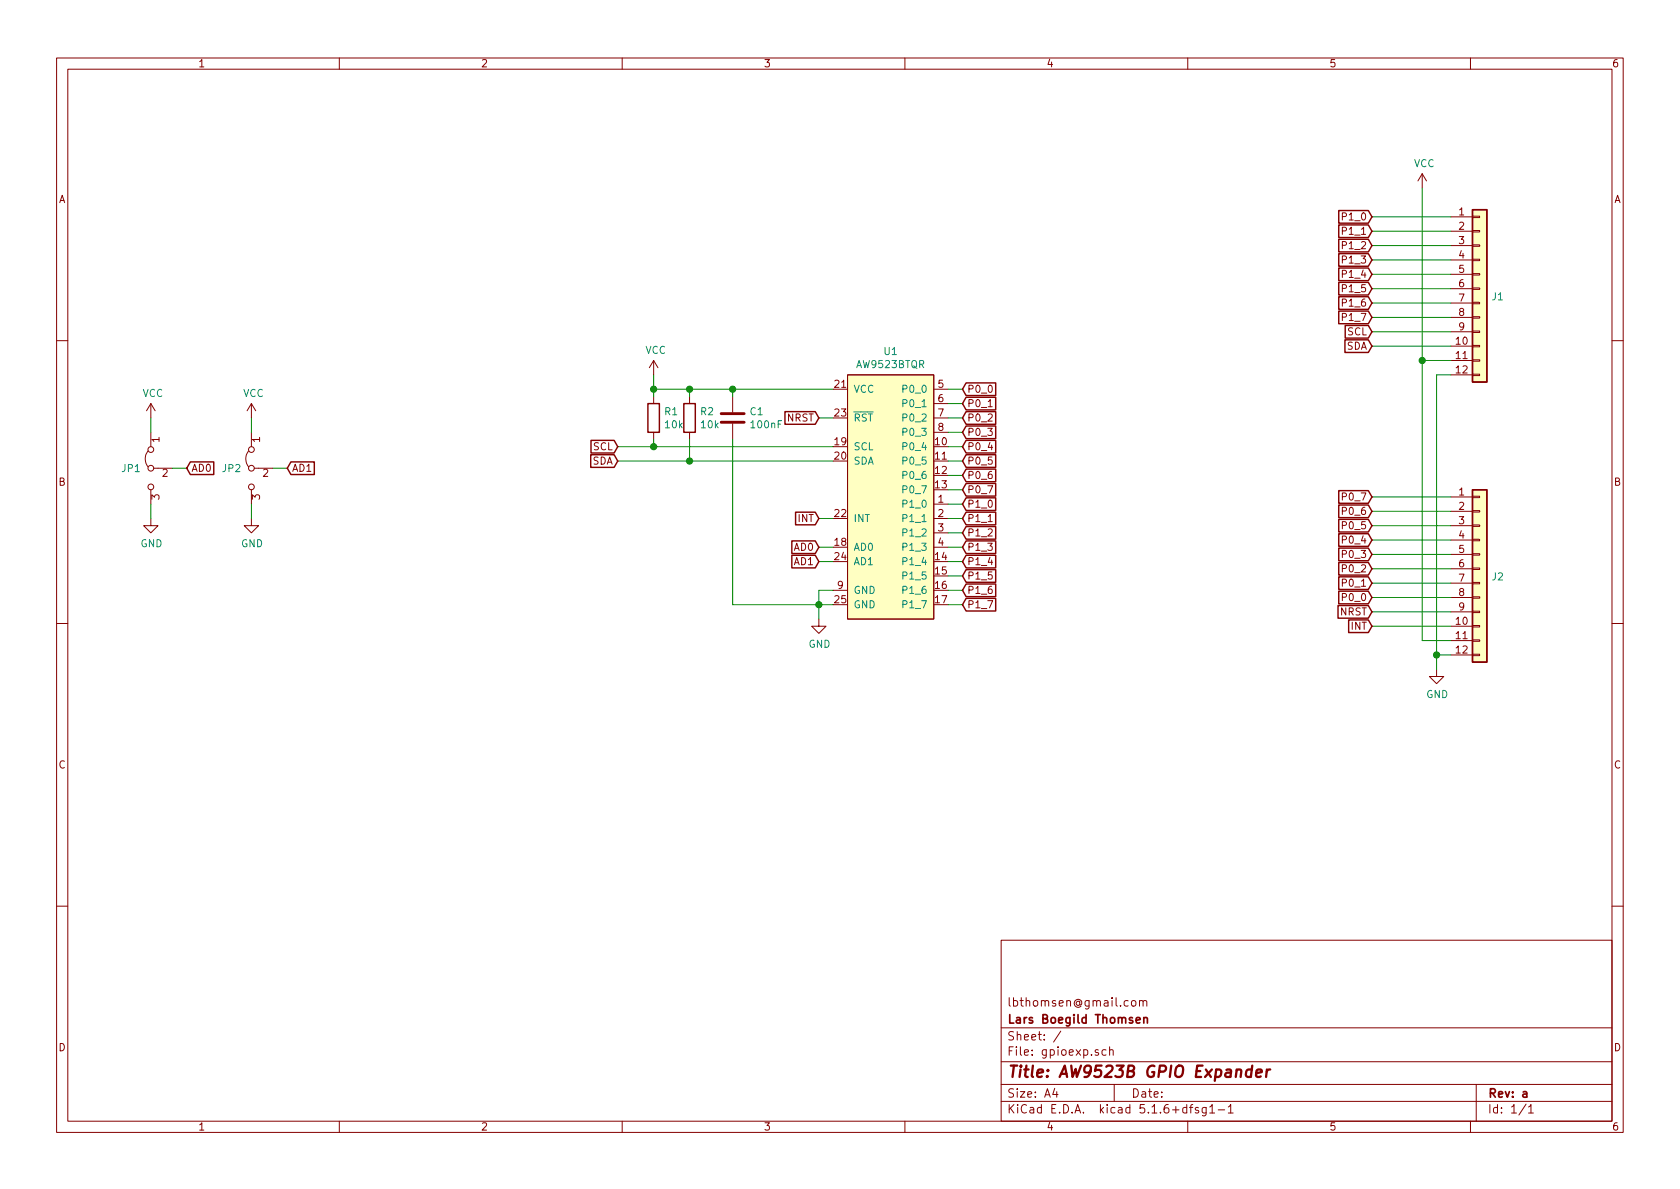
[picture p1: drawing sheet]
<svg xmlns="http://www.w3.org/2000/svg" width="297mm" height="210mm" viewBox="0 0 297 210" stroke-linecap="round" stroke-linejoin="round" font-family="sans-serif">
<g fill="none" stroke="#840000" stroke-width=".18">
<path d="M10 10.3h277v189.9h-277zM12 12.2h273v186.1h-273zM60 10.3v1.9M110 10.3v1.9M160 10.3v1.9M210 10.3v1.9M260 10.3v1.9M251.5 30.7l-.8 1.3M251.5 30.7v2.6M251.5 30.7l.7 1.3M256.5 38.3h3.8M260.3 38.2h1.3v.3h-1.3z"/>
<path d="M256.5 40.9h3.8M256.5 43.4h3.8M256.5 46h3.8M256.5 48.5h3.8M256.5 51h3.8M256.5 53.6h3.8M256.5 56.1h3.8M256.5 58.7h3.8M260.3 56h1.3v.3h-1.3zM260.3 58.5h1.3v.3h-1.3zM260.3 53.5h1.3v.2h-1.3zM260.3 48.4h1.3v.2h-1.3z"/>
<path d="M260.3 45.8h1.3v.3h-1.3zM260.3 43.3h1.3v.3h-1.3zM260.3 40.8h1.3v.2h-1.3zM260.3 50.9h1.3v.3h-1.3zM10 60.2h2M26.2 79.8a2.26 2.26 0 0 0 0 2.7M26.7 71.4l-.8 1.2M26.7 71.4v2.5M26.7 76.4v2.6M26.7 71.4l.7 1.2M43.9 79.8a2.26 2.26 0 0 0 0 2.7M44.4 71.4l-.7 1.2"/>
<path d="M44.4 71.4v2.5M44.4 76.4v2.6M44.4 71.4l.8 1.2M115.6 63.7l-.8 1.3M115.6 63.7v2.6M115.6 70.1v1.3M115.6 76.4v1.3M115.6 63.7l.7 1.3M121.9 70.1v1.3M121.9 76.4v1.3M129.5 70.1v2.8M129.5 74.9v2.8"/>
<path d="M149.9 66.3h15.2v43.2h-15.2zM165.1 68.8h2.5M165.1 71.4h2.5M165.1 73.9h2.5M165.1 76.4h2.5M174.7 71.9h.7M256.5 61.2h3.8M256.5 63.7h3.8M256.5 66.3h3.8M260.3 61.1h1.3v.2h-1.3zM260.3 63.6h1.3v.3h-1.3zM260.3 66.2h1.3v.2h-1.3z"/>
<path d="M285 60.2h2M26.7 91.7v1.3h1.2l-1.2 1.2-1.3-1.2h1.3M26.7 86.6v2.5M27.2 82.8h3.3M44.4 91.7v1.3h1.3l-1.3 1.2-1.2-1.2h1.2M44.4 86.6v2.5M45 82.8h3.3M165.1 89.1h2.5M165.1 91.7h2.5M165.1 94.2h2.5M165.1 96.8h2.5M174.7 92.2h.7"/>
<path d="M256.5 87.9h3.8M256.5 90.4h3.8M256.5 93h3.8M256.5 95.5h3.8M256.5 98h3.8M260.3 97.9h1.3v.3h-1.3zM260.3 95.4h1.3v.2h-1.3zM260.3 92.8h1.3v.3h-1.3zM260.3 90.3h1.3v.2h-1.3zM260.3 87.8h1.3v.2h-1.3zM10 110.3h2M144.8 109.5v1.2h1.2l-1.2 1.3-1.3-1.3h1.3"/>
<path d="M147.3 104.4h2.6M254 118.4v1.2h1.3l-1.3 1.3-1.3-1.3h1.3M256.5 110.7h3.8M256.5 113.3h3.8M256.5 115.8h3.8M256.5 100.6h3.8M256.5 103.1h3.8M256.5 105.7h3.8M256.5 108.2h3.8M260.3 105.5h1.3v.3h-1.3zM260.3 108.1h1.3v.2h-1.3zM260.3 110.6h1.3v.3h-1.3z"/>
<path d="M260.3 113.2h1.3v.2h-1.3zM260.3 115.7h1.3v.2h-1.3zM260.3 103h1.3v.2h-1.3zM260.3 100.5h1.3v.2h-1.3zM285 110.3h2M10 160.2h2M177 166.3h108v32h-108zM200.2 177l.4-.1 .2 .3v.4l-.2 .3-.4-.1-.1-.2zM201.5 177.1l.2-.2 .4 .1v.9M201.5 176.9v1M202.1 177.1a.36 .36 0 0 1 .3-.2 .36 .36 0 0 1 .4 .2v.8M285 160.2h2"/>
<path d="M60 198.3v1.9M110 198.3v1.9M160 198.3v1.9M177 194.8h108M177 191.8h108M177 187.8h108M177 181.8h108M186.5 192.5l-.4 1h1M186.8 193v1M187.6 182.3l-1.3 2M194.2 185.7l-.4-.1-.2 .2 .1 .2 .5 .2v.3h-.6M195.6 185.7l-.5-.1-.3 .3 .2 .6h.6"/>
<path d="M196.2 185.7l.2-.1 .4 .1v.9M196.2 185.1v1.5M197 191.8v3M210 198.3v1.9M210.3 195.8h.6M210.9 195.3l-.4 .2v1.3M211.9 195.9l-.4-.1-.2 .2 .1 .3 .5 .1v.3h-.6M213.3 195.8v1.2l-.3 .3h-.4M213.3 195.9l-.5-.1-.3 .3 .1 .6 .2 .1 .5-.1M213.9 195.8l.4-.5v1.5M213.9 196.8h.9M215.4 196.3h1.1"/>
<path d="M217.2 195.8l.4-.5v1.5M217.2 196.8h.8M260 198.3v1.9M261 191.8v6.5M269.8 195.2l-1.2 2M270.3 195.8l.4-.5v1.5M270.3 196.8h.8"/>
<circle cx="26.7" cy="79.5" r=".51"/>
<circle cx="44.5" cy="79.5" r=".51"/>
<circle cx="26.7" cy="82.8" r=".51"/>
<circle cx="26.7" cy="86.1" r=".51"/>
<circle cx="44.5" cy="82.8" r=".51"/>
<circle cx="44.5" cy="86.1" r=".51"/>
</g>
<path d="M202.2 179.9v1M200.9 180.4l.7-.1-.1-.3-.4-.1-.2 .2 .1 .7h.5M202.2 180.1l.3-.2 .3 .1 .1 .9M269.3 193.1h.6l.1 .9M270 193.4l-.5 .1-.3 .2 .3 .3 .5-.1" fill="none" stroke="#840000" stroke-width=".3"/>
<path d="M221.3 189.2a.73 .73 0 0 0-.9 .1l-.1 .8v.2l.3 .1 .6-.1M221.4 188.4l-.2 2M222.1 189.8l1-.2-.1-.4-.5-.1-.4 .3v.9l.2 .1 .6-.1M224 189.1l-.1 1.3M224.6 189.1a.5 .5 0 0 0-.6 .4" fill="none" stroke="#840000" stroke-width=".41"/>
<g fill="#ffffc2" stroke="#ffffc2" stroke-width=".18">
<path d="M260.3 86.6h2.6v30.5h-2.6z"/>
<path d="M149.9 66.3h15.2v43.2h-15.2z"/>
<path d="M260.3 37.1h2.6v30.5h-2.6z"/>
</g>
<g fill="none" stroke="#840000" stroke-width=".25">
<path d="M236.7 39.8h5.2l.7 1.1-.7 1.1h-5.2zM236.7 37.2h5.2l.7 1.1-.7 1.2h-5.2zM260.3 37.1h2.6v30.5h-2.6zM236.7 52.5h5.2l.7 1.1-.7 1.1h-5.2zM236.7 49.9h5.2l.7 1.1-.7 1.2h-5.2zM236.7 47.4h5.2l.7 1.1-.7 1.1h-5.2zM236.7 44.9h5.2l.7 1.1-.7 1.1h-5.2zM236.7 42.3h5.2l.7 1.1-.7 1.1h-5.2zM236.7 55h5.2l.7 1.1-.7 1.1h-5.2zM237.8 57.6h4.1l.7 1.1-.7 1.1h-4.1zM104.5 77.9h4.1l.6 1.1-.6 1.1h-4.1zM114.6 71.4h2v5h-2z"/>
<path d="M120.9 71.4h2v5h-2zM138.8 72.8h5.3l.7 1.1-.7 1.1h-5.3zM170.8 72.8h5.2v2.2h-5.2l-.6-1.1zM170.8 75.3h5.2v2.3h-5.2l-.6-1.2zM170.8 77.9h5.2v2.2h-5.2l-.6-1.1zM170.8 70.3h5.2v2.2h-5.2l-.6-1.1zM170.8 67.7h5.2v2.2h-5.2l-.6-1.1zM237.8 60.1h4.1l.7 1.1-.7 1.1h-4.1zM33.7 81.7h4.1v2.2h-4.1l-.7-1.1zM51.4 81.7h4.2v2.2h-4.2l-.6-1.1zM104.4 80.4h4.2l.6 1.1-.6 1.1h-4.2zM140 98.2h4.1l.7 1.1-.7 1.1h-4.1z"/>
<path d="M140 95.7h4.1l.7 1.1-.7 1.1h-4.1zM140.7 90.6h3.4l.7 1.1-.7 1.1h-3.4zM170.8 95.7h5.2v2.2h-5.2l-.6-1.1zM170.8 85.5h5.2v2.2h-5.2l-.6-1.1zM170.8 80.4h5.2v2.2h-5.2l-.6-1.1zM170.8 83h5.2v2.2h-5.2l-.6-1.1zM170.8 98.2h5.2v2.2h-5.2l-.6-1.1zM170.8 93.1h5.2v2.2h-5.2l-.6-1.1zM170.8 90.6h5.2v2.2h-5.2l-.6-1.1zM170.8 88h5.2v2.3h-5.2l-.6-1.2zM236.7 96.9h5.2l.7 1.1-.7 1.2h-5.2zM236.7 94.4h5.2l.7 1.1-.7 1.1h-5.2z"/>
<path d="M236.7 91.8h5.2l.7 1.2-.7 1.1h-5.2zM236.7 89.3h5.2l.7 1.1-.7 1.1h-5.2zM236.7 99.5h5.2l.7 1.1-.7 1.1h-5.2zM236.7 86.8h5.2l.7 1.1-.7 1.1h-5.2zM260.3 86.6h2.6v30.5h-2.6zM170.8 105.8h5.2v2.2h-5.2l-.6-1.1zM170.8 103.3h5.2v2.2h-5.2l-.6-1.1zM170.8 100.7h5.2v2.3h-5.2l-.6-1.2zM236.6 107.1h5.3l.7 1.1-.7 1.1h-5.3zM236.7 104.5h5.2l.7 1.2-.7 1.1h-5.2zM236.7 102h5.2l.7 1.1-.7 1.1h-5.2zM238.5 109.6h3.4l.7 1.1-.7 1.2h-3.4z"/>
</g>
<path d="M127.5 74.7h4.1M127.5 73.1h4.1" fill="none" stroke="#840000" stroke-width=".51"/>
<g fill="none" stroke="#008400" stroke-width=".18">
<path d="M242.6 38.3h13.9M251.5 33.3v80h5M242.6 51h13.9M242.6 56.1h13.9M242.6 53.6h13.9M242.6 58.7h13.9M242.6 48.5h13.9M242.6 40.9h13.9M242.6 43.4h13.9M242.6 46h13.9M26.7 73.9v2.5M44.4 73.9v2.5"/>
<path d="M109.2 79h38.1M115.6 66.3v3.8M115.6 77.7v1.3M115.6 68.8h31.7M121.9 68.8v1.3M121.9 77.7v3.8M129.5 77.7v29.2h17.8M129.5 68.8v1.3M144.8 73.9h2.5M167.6 68.8h2.6M167.6 79h2.6M167.6 76.4h2.6"/>
<path d="M167.6 73.9h2.6M167.6 71.4h2.6M242.6 61.2h13.9M251.5 63.7h5M256.5 66.3h-2.5v52.1M26.7 89.1v2.6M30.5 82.8h2.5M44.4 89.1v2.6M48.3 82.8h2.5M109.2 81.5h38.1M144.8 99.3h2.5M144.8 96.8h2.5"/>
<path d="M144.8 91.7h2.5M167.6 81.5h2.6M167.6 84.1h2.6M167.6 99.3h2.6M167.6 96.8h2.6M167.6 91.7h2.6M167.6 86.6h2.6M167.6 89.1h2.6M167.6 94.2h2.6M242.6 87.9h13.9M242.6 90.4h13.9M242.6 93h13.9"/>
<path d="M242.6 95.5h13.9M242.6 98h13.9M147.3 104.4h-2.5v5.1M167.6 106.9h2.6M167.6 104.4h2.6M167.6 101.8h2.6M242.6 110.7h13.9M242.6 108.2h13.9M242.6 100.6h13.9M242.6 103.1h13.9M242.6 105.7h13.9M254 115.8h2.5"/>
</g>
<g fill="#008400" stroke="#008400" stroke-width=".25">
<circle cx="251.5" cy="63.7" r=".51"/>
<circle cx="115.6" cy="68.8" r=".51"/>
<circle cx="115.6" cy="79" r=".51"/>
<circle cx="121.9" cy="81.5" r=".51"/>
<circle cx="121.9" cy="68.8" r=".51"/>
<circle cx="129.5" cy="68.8" r=".51"/>
<circle cx="144.8" cy="106.9" r=".51"/>
<circle cx="254" cy="115.8" r=".51"/>
</g>
<text font-size="2.8" fill="#840000" x="178" y="190.5">Title: AW9523B GPIO Expander</text>
<g font-size="2.1" fill="#840000">
<text x="178" y="178">lbthomsen@gmail.com</text>
<text x="178" y="184">Sheet: /</text>
<text x="178" y="181">Lars Boegild Thomsen</text>
<text x="178" y="186.7">File: gpioexp.sch</text>
<text x="178" y="196.9">KiCad E.D.A. kicad 5.1.6+dfsg1-1</text>
<text x="178" y="194.1">Size: A4</text>
<text x="200" y="194.1">Date:</text>
<text x="263" y="194.1">Rev: a</text>
<text x="263" y="196.9">Id: 1/1</text>
</g>
<g font-size="1.8" fill="#840000">
<text x="35" y="11.9">1</text>
<text x="85" y="11.9">2</text>
<text x="135" y="11.9">3</text>
<text x="185" y="11.9">4</text>
<text x="235" y="11.9">5</text>
<text x="285" y="11.9">6</text>
<text x="10.4" y="35.9">A</text>
<text x="285.4" y="35.9">A</text>
<text x="237.6" y="41.5">P1_1</text>
<text x="237.6" y="39">P1_0</text>
<text x="258" y="38.1">1</text>
<text x="258" y="40.6">2</text>
<text x="237.6" y="46.6">P1_3</text>
<text x="237.6" y="44.1">P1_2</text>
<text x="258" y="43.2">3</text>
<text x="258" y="45.7">4</text>
<text x="237.6" y="51.7">P1_5</text>
<text x="237.6" y="49.1">P1_4</text>
<text x="258" y="48.3">5</text>
<text x="258" y="50.8">6</text>
<text x="258" y="53.3">7</text>
<text x="237.6" y="54.2">P1_6</text>
<text x="237.6" y="56.8">P1_7</text>
<text x="238.3" y="59.3">SCL</text>
<text x="258" y="55.9">8</text>
<text x="258" y="58.4">9</text>
<text x="238" y="61.8">SDA</text>
<text x="257.5" y="61">10</text>
<text x="257.5" y="63.5">11</text>
<text x="147.6" y="68.6">21</text>
<text x="165.9" y="68.6">5</text>
<text x="165.9" y="71.1">6</text>
<text x="171" y="69.5">P0_0</text>
<text x="257.5" y="66">12</text>
<text x="139.2" y="74.5">NRST</text>
<text x="147.6" y="73.7">23</text>
<text x="165.9" y="73.7">7</text>
<text x="165.9" y="76.2">8</text>
<text x="171" y="74.5">P0_2</text>
<text x="171" y="77.1">P0_3</text>
<text x="171" y="72">P0_1</text>
<text x="28.2" y="78.2" transform="rotate(-90 28.2 78.2)">1</text>
<text x="33.8" y="83.4">AD0</text>
<text x="46" y="78.2" transform="rotate(-90 46 78.2)">1</text>
<text x="51.6" y="83.4">AD1</text>
<text x="104.7" y="82.2">SDA</text>
<text x="104.9" y="79.6">SCL</text>
<text x="147.6" y="78.7">19</text>
<text x="147.6" y="81.3">20</text>
<text x="165.4" y="78.7">10</text>
<text x="165.4" y="81.3">11</text>
<text x="165.4" y="83.8">12</text>
<text x="171" y="79.6">P0_4</text>
<text x="171" y="82.2">P0_5</text>
<text x="10.4" y="85.9">B</text>
<text x="28.2" y="88.4" transform="rotate(-90 28.2 88.4)">3</text>
<text x="28.7" y="84.3">2</text>
<text x="46" y="88.4" transform="rotate(-90 46 88.4)">3</text>
<text x="46.5" y="84.3">2</text>
<text x="165.4" y="86.4">13</text>
<text x="165.9" y="88.9">1</text>
<text x="171" y="87.2">P0_7</text>
<text x="171" y="84.7">P0_6</text>
<text x="171" y="89.8">P1_0</text>
<text x="237.6" y="88.5">P0_7</text>
<text x="258" y="87.6">1</text>
<text x="285.4" y="85.9">B</text>
<text x="141.1" y="92.3">INT</text>
<text x="147.6" y="91.4">22</text>
<text x="165.9" y="91.4">2</text>
<text x="165.9" y="94">3</text>
<text x="171" y="94.9">P1_2</text>
<text x="171" y="92.3">P1_1</text>
<text x="237.6" y="93.6">P0_5</text>
<text x="237.6" y="91.1">P0_6</text>
<text x="258" y="90.2">2</text>
<text x="258" y="92.7">3</text>
<text x="258" y="95.2">4</text>
<text x="140.5" y="99.9">AD1</text>
<text x="140.5" y="97.4">AD0</text>
<text x="147.6" y="96.5">18</text>
<text x="147.6" y="99.1">24</text>
<text x="165.4" y="99.1">14</text>
<text x="165.4" y="101.6">15</text>
<text x="165.9" y="96.5">4</text>
<text x="171" y="97.4">P1_3</text>
<text x="171" y="99.9">P1_4</text>
<text x="237.6" y="98.7">P0_3</text>
<text x="237.6" y="96.1">P0_4</text>
<text x="237.6" y="101.2">P0_2</text>
<text x="258" y="97.8">5</text>
<text x="258" y="100.3">6</text>
<text x="147.6" y="106.7">25</text>
<text x="148.1" y="104.1">9</text>
<text x="165.4" y="104.1">16</text>
<text x="165.4" y="106.7">17</text>
<text x="171" y="107.6">P1_7</text>
<text x="171" y="105">P1_6</text>
<text x="171" y="102.5">P1_5</text>
<text x="237.6" y="106.3">P0_0</text>
<text x="237.6" y="103.8">P0_1</text>
<text x="258" y="102.9">7</text>
<text x="258" y="105.4">8</text>
<text x="258" y="107.9">9</text>
<text x="237" y="108.8">NRST</text>
<text x="238.9" y="111.4">INT</text>
<text x="257.5" y="110.5">10</text>
<text x="257.5" y="113">11</text>
<text x="257.5" y="115.6">12</text>
<text x="10.4" y="135.9">C</text>
<text x="285.4" y="135.9">C</text>
<text x="10.4" y="185.9">D</text>
<text x="285.4" y="185.9">D</text>
<text x="35" y="199.9">1</text>
<text x="85" y="199.9">2</text>
<text x="135" y="199.9">3</text>
<text x="185" y="199.9">4</text>
<text x="235" y="199.9">5</text>
<text x="285" y="199.9">6</text>
</g>
<g font-size="1.8" fill="#008484">
<text x="250" y="29.6">VCC</text>
<text x="263.9" y="53.1">J1</text>
<text x="114.1" y="62.6">VCC</text>
<text x="151.5" y="65.1">AW9523BTQR</text>
<text x="156.4" y="62.8">U1</text>
<text x="25.2" y="70.2">VCC</text>
<text x="43" y="70.2">VCC</text>
<text x="150.9" y="69.5">VCC</text>
<text x="159.9" y="69.5">P0_0</text>
<text x="117.6" y="73.4">R1</text>
<text x="117.7" y="75.7">10k</text>
<text x="123.9" y="73.4">R2</text>
<text x="124" y="75.7">10k</text>
<text x="132.7" y="73.4">C1</text>
<text x="132.9" y="75.7">100nF</text>
<text x="150.9" y="74.5">RST</text>
<text x="159.9" y="72">P0_1</text>
<text x="159.9" y="74.5">P0_2</text>
<text x="159.9" y="77.1">P0_3</text>
<text x="21.6" y="83.5">JP1</text>
<text x="39.4" y="83.5">JP2</text>
<text x="150.9" y="79.6">SCL</text>
<text x="150.9" y="82.2">SDA</text>
<text x="159.9" y="79.6">P0_4</text>
<text x="159.9" y="82.2">P0_5</text>
<text x="159.9" y="89.8">P1_0</text>
<text x="159.9" y="84.7">P0_6</text>
<text x="159.9" y="87.2">P0_7</text>
<text x="150.9" y="92.3">INT</text>
<text x="159.9" y="92.3">P1_1</text>
<text x="159.9" y="94.9">P1_2</text>
<text x="24.8" y="96.8">GND</text>
<text x="42.6" y="96.8">GND</text>
<text x="150.9" y="97.4">AD0</text>
<text x="150.9" y="99.9">AD1</text>
<text x="159.9" y="99.9">P1_4</text>
<text x="159.9" y="97.4">P1_3</text>
<text x="150.9" y="107.6">GND</text>
<text x="150.9" y="105">GND</text>
<text x="159.9" y="102.5">P1_5</text>
<text x="159.9" y="105">P1_6</text>
<text x="159.9" y="107.6">P1_7</text>
<text x="263.9" y="102.6">J2</text>
<text x="143" y="114.5">GND</text>
<text x="252.2" y="123.4">GND</text>
</g>
</svg>
